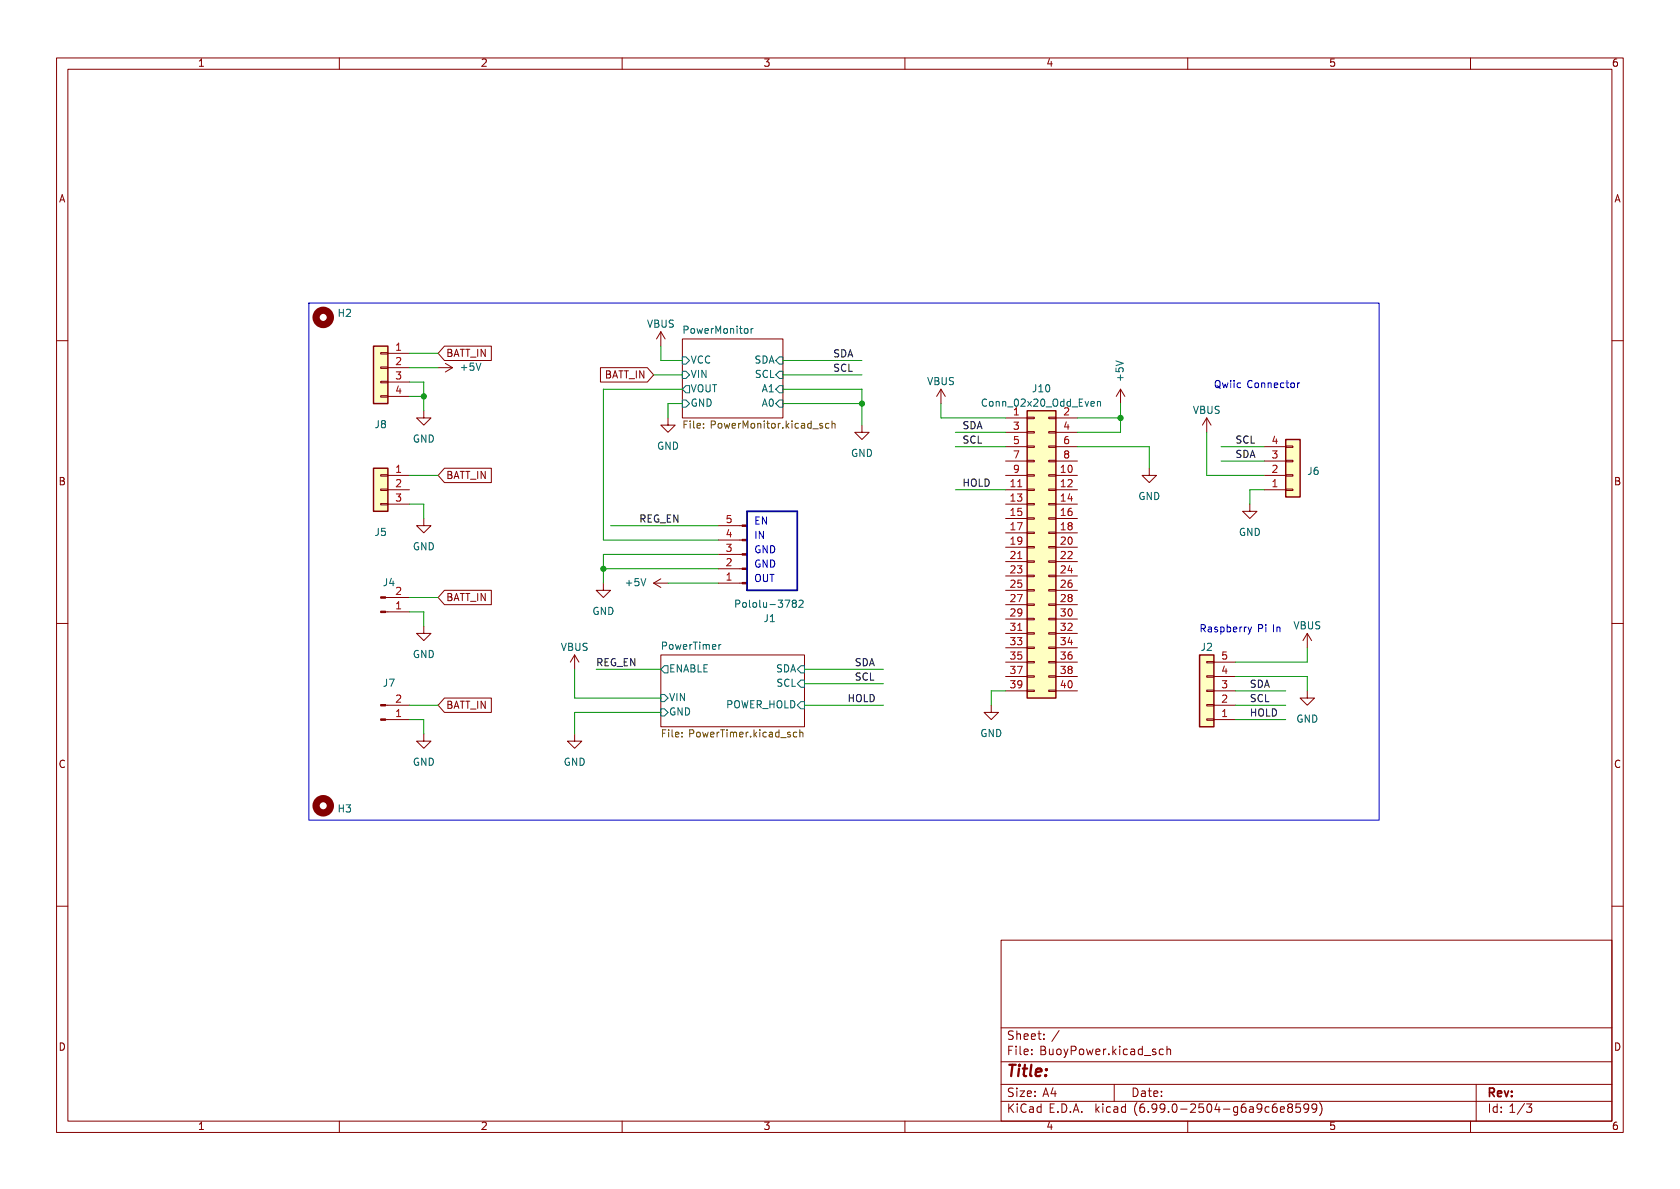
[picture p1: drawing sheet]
<svg xmlns="http://www.w3.org/2000/svg" width="297mm" height="210mm" viewBox="0 0 297 210" stroke-linecap="round" stroke-linejoin="round" font-family="sans-serif">
<g fill="none" stroke="#840000" stroke-width=".18">
<path d="M10 10.2h277v190.1h-277zM12 12.2h273v186.1h-273zM60 10.2v2M110 10.2v2M160 10.2v2M210 10.2v2M260 10.2v2M116.8 58.7l-.7 1.2M116.8 58.7v2.5M116.8 58.7l.8 1.2M120.6 59.9h17.8v14h-17.8zM10 60.2h2"/>
<path d="M67.3 70h1.3v.2h-1.3zM67.3 67.4h1.3v.3h-1.3zM67.3 64.9h1.3v.2h-1.3zM67.3 62.4h1.3v.2h-1.3zM68.6 65h3.8M68.6 62.5h3.8M68.6 67.6h3.8M68.6 70.1h3.8M74.9 72.6v1.3h1.3l-1.3 1.3-1.2-1.3h1.2M77.5 65h2.5M78.6 61.2h8.3v2.5h-8.3l-1.1-1.2zM78.7 64.3l1.3 .7"/>
<path d="M80 65l-1.3 .8M106.2 65h8.3l1.1 1.3-1.1 1.3h-8.3zM118.1 73.9v1.3h1.3l-1.3 1.2-1.3-1.2h1.3M152.4 75.2v1.2h1.3l-1.3 1.3-1.3-1.3h1.3M166.4 68.8l-.8 1.3M166.4 68.8v2.6M166.4 68.8l.7 1.3M177.8 79h3.8M177.8 73.9h3.8M177.8 76.4h3.8M181.6 78.9h1.3v.2h-1.3zM181.6 76.3h1.3v.3h-1.3z"/>
<path d="M181.6 73.8h1.3v.2h-1.3zM185.4 78.9h1.3v.2h-1.3zM185.4 76.3h1.3v.3h-1.3zM185.4 73.8h1.3v.2h-1.3zM186.7 79h3.8M186.7 73.9h3.8M186.7 76.4h3.8M198.1 68.8l-.7 1.3M198.1 68.8v2.6M198.1 68.8l.8 1.3M213.4 73.9l-.8 1.3M213.4 73.9v2.5"/>
<path d="M213.4 73.9l.7 1.3M223.5 79h3.8M227.3 78.9h1.3v.2h-1.3zM285 60.2h2M67.3 89h1.3v.3h-1.3zM67.3 86.5h1.3v.2h-1.3zM67.3 83.9h1.3v.3h-1.3zM68.6 86.6h3.8M68.6 84.1h3.8M68.6 89.1h3.8M74.9 91.7v1.3h1.3l-1.3 1.2-1.2-1.2h1.2M78.6 82.8h8.3v2.5h-8.3l-1.1-1.2z"/>
<path d="M127 93h4.2M127 95.5h4.2M127 98h4.2M177.8 86.6h3.8M177.8 84.1h3.8M177.8 81.5h3.8M177.8 89.1h3.8M177.8 91.7h3.8M177.8 94.2h3.8M177.8 96.8h3.8M177.8 99.3h3.8M181.6 99.2h1.3v.2h-1.3z"/>
<path d="M181.6 96.6h1.3v.3h-1.3zM181.6 94.1h1.3v.3h-1.3zM181.6 91.6h1.3v.2h-1.3zM181.6 89h1.3v.3h-1.3zM181.6 86.5h1.3v.2h-1.3zM181.6 83.9h1.3v.3h-1.3zM181.6 81.4h1.3v.3h-1.3zM185.4 99.2h1.3v.2h-1.3zM185.4 96.6h1.3v.3h-1.3zM185.4 94.1h1.3v.3h-1.3zM185.4 91.6h1.3v.2h-1.3zM185.4 89h1.3v.3h-1.3z"/>
<path d="M185.4 86.5h1.3v.2h-1.3zM185.4 83.9h1.3v.3h-1.3zM185.4 81.4h1.3v.3h-1.3zM186.7 86.6h3.8M186.7 84.1h3.8M186.7 81.5h3.8M186.7 89.1h3.8M186.7 91.7h3.8M186.7 94.2h3.8M186.7 96.8h3.8M186.7 99.3h3.8M203.2 82.8v1.3h1.3l-1.3 1.2-1.3-1.2h1.3"/>
<path d="M221 89.1v1.3h1.2l-1.2 1.3-1.3-1.3h1.3M223.5 86.6h3.8M223.5 84.1h3.8M223.5 81.5h3.8M227.3 81.4h1.3v.3h-1.3zM227.3 83.9h1.3v.3h-1.3zM227.3 86.5h1.3v.2h-1.3zM10 110.2h2M68.2 105.7h4.2M68.2 108.2h4.2M74.9 110.7v1.3h1.3l-1.3 1.3-1.2-1.3h1.2M78.6 104.4h8.3v2.5h-8.3l-1.1-1.2z"/>
<path d="M101.6 115.8l-.8 1.3M101.6 115.8v2.6M101.6 115.8l.8 1.3M106.7 103.1v1.3h1.2l-1.2 1.3-1.3-1.3h1.3M115.6 103.1l1.2 .8M115.6 103.1h2.5M116.8 115.8h25.4v12.7h-25.4zM116.8 102.4l-1.2 .7M127 103.1h4.2M127 100.6h4.2M177.8 119.6h3.8M177.8 117.1h3.8"/>
<path d="M177.8 101.8h3.8M177.8 104.4h3.8M177.8 106.9h3.8M177.8 109.5h3.8M177.8 112h3.8M177.8 114.5h3.8M181.6 119.5h1.3v.3h-1.3zM181.6 117h1.3v.2h-1.3zM181.6 114.4h1.3v.3h-1.3zM181.6 111.9h1.3v.2h-1.3zM181.6 109.3h1.3v.3h-1.3zM181.6 106.8h1.3v.3h-1.3z"/>
<path d="M181.6 104.3h1.3v.2h-1.3zM181.6 101.7h1.3v.3h-1.3zM185.4 119.5h1.3v.3h-1.3zM185.4 117h1.3v.2h-1.3zM185.4 114.4h1.3v.3h-1.3zM185.4 111.9h1.3v.2h-1.3zM185.4 109.3h1.3v.3h-1.3zM185.4 106.8h1.3v.3h-1.3zM185.4 104.3h1.3v.2h-1.3zM185.4 101.7h1.3v.3h-1.3zM186.7 119.6h3.8M186.7 117.1h3.8"/>
<path d="M186.7 101.8h3.8M186.7 104.4h3.8M186.7 106.9h3.8M186.7 109.5h3.8M186.7 112h3.8M186.7 114.5h3.8M213.4 117h1.2v.2h-1.2zM213.4 119.5h1.2v.3h-1.2zM214.6 119.6h3.8M214.6 117.1h3.8M231.1 112l-.7 1.3M231.1 112v2.5"/>
<path d="M231.1 112l.8 1.3M285 110.2h2M68.2 127.2h4.2M68.2 124.7h4.2M74.9 129.8v1.3h1.3l-1.3 1.2-1.2-1.2h1.2M78.6 123.4h8.3v2.6h-8.3l-1.1-1.3zM101.6 129.8v1.3h1.3l-1.3 1.2-1.3-1.2h1.3M175.3 124.7v1.3h1.2l-1.2 1.2-1.3-1.2h1.3M177.8 122.2h3.8M181.6 122h1.3v.3h-1.3zM185.4 122h1.3v.3h-1.3zM186.7 122.2h3.8"/>
<path d="M213.4 122h1.2v.3h-1.2zM213.4 124.6h1.2v.2h-1.2zM213.4 127.1h1.2v.3h-1.2zM214.6 127.2h3.8M214.6 124.7h3.8M214.6 122.2h3.8M231.1 122.2v1.2h1.3l-1.3 1.3-1.2-1.3h1.2M10 160.2h2M177 166.3h108v32h-108zM285 160.2h2M60 198.3v2M110 198.3v2"/>
<path d="M160 198.3v2M177 194.8h108M177 191.8h108M177 187.8h108M177 181.8h108M185.8 193.4h1M186.5 192.9v1M187.3 182.2l-1.3 2M197 191.8v3M204.3 185.6l-.3-.1-.2 .2v.2l.5 .2v.3h-.5M205.7 185.6l-.4-.1-.3 .3v.4l.1 .2h.6M206.3 185.6l.2-.1 .4 .1 .1 .9"/>
<path d="M206.3 185v1.5M210 198.3v2M224.4 195.8l-.4-.1-.3 .3v.4l.1 .2h.6M225.7 195.2a.59 .59 0 0 0-.7 .6v.6l.1 .2 .4 .1 .2-.1 .1-.5-.1-.3h-.5l-.2 .3M226.4 196.2l.7-.1-.1-.3-.4-.1-.2 .2 .1 .7h.5M228 195.8l-.3 .3v.5l.3 .1 .4-.1 .1-.2v-.4l-.3-.2M228 195.8l-.3-.2 .3-.4 .4 .1 .1 .2-.3 .3M228 195.8h.2M229.9 195.2h-.7l-.1 .7 .2-.1h.5l.2 .3-.1 .5-.2 .1-.6-.1M231.4 195.8l-.3 .3h-.3l-.3-.3 .2-.5 .4-.1 .2 .1a.99 .99 0 0 1-.3 1.4h-.3M232.8 195.8l-.3 .3h-.4l-.1-.3 .1-.5 .4-.1 .2 .1a.99 .99 0 0 1-.3 1.4h-.3M233.3 195a1.72 1.72 0 0 1 0 2.3"/>
<path d="M260 198.3v2M261 191.8v6.5M269.5 195.1l-1.2 2M269.9 195.2h.9l-.5 .6 .5 .1v.7l-.3 .1h-.4l-.2-.1"/>
</g>
<g fill="#fff" stroke="#fff" stroke-width=".18">
<path d="M116.8 115.8h25.4v12.7h-25.4z"/>
<path d="M120.6 59.9h17.8v14h-17.8z"/>
</g>
<g fill="none" stroke="#006464" stroke-width=".18">
<path d="M132.8 58.1v.8M133.2 58.1l-.4 .2M120.6 63.1h.7l.6 .6-.6 .7h-.7zM120.6 65.7h.7l.6 .6-.6 .6h-.7zM120.6 70.7h.7l.6 .7-.6 .6h-.7zM120.6 68.8l.7-.6h.6v1.3h-.6zM137.2 66.3l.6-.6h.6v1.2h-.6zM137.2 68.8l.6-.6h.6v1.3h-.6zM137.2 71.4l.6-.7h.6v1.3h-.6zM137.8 63.1h.6v1.3h-.6l-.6-.7zM194 71v.8M194 71.1l.2-.1h.3l.1 .8"/>
<path d="M117.5 117.7h.6v1.3h-.6l-.7-.6zM127.5 114h-.3M130.7 106.2l-.6-.1v1.3M130.7 106.7l-.6 .1M141.3 106.2l.5-.1 .2 .4-.8 .9h.8M141.6 117.7h.6v1.3h-.6l-.6-.6zM116.8 122.8h.7l.6 .6-.6 .7h-.7zM116.8 125.3h.7l.6 .7-.6 .6h-.7zM141.6 120.3h.6v1.2h-.6l-.6-.6zM141.6 124.1h.6v1.2h-.6l-.6-.6z"/>
</g>
<path d="M120.9 75h.5M121.5 74.4h-.6v1.3M145.4 75.4v.3M146.6 74.9h-.4l-.2 .2 .1 .6h.5M147.1 75l.2-.1h.3l.1 .8M147.1 74.4v1.3M117.1 129.7h.5M117.7 129.1h-.6v1.2M140.9 129.5h-.4l-.2 .2 .1 .6h.5M141.4 129.6l.2-.1h.3l.1 .8M141.4 129.1v1.2" fill="none" stroke="#725600" stroke-width=".18"/>
<g fill="#ffffc2" stroke="#ffffc2" stroke-width=".18">
<path d="M227.3 77.7h2.6v10.2h-2.6z"/>
<path d="M212.1 115.8h2.5v12.7h-2.5z"/>
<path d="M66 61.2h2.6v10.2h-2.6z"/>
<path d="M181.6 72.6h5.1v50.8h-5.1z"/>
<path d="M66 82.8h2.6v7.6h-2.6z"/>
</g>
<path d="M66 61.2h2.6v10.2h-2.6zM181.6 72.6h5.1v50.8h-5.1zM227.3 77.7h2.6v10.2h-2.6zM66 82.8h2.6v7.6h-2.6zM212.1 115.8h2.5v12.7h-2.5z" fill="none" stroke="#840000" stroke-width=".25"/>
<g fill="none" stroke="#840000" stroke-width="1.3">
<circle cx="57.1" cy="56.1" r="1.27"/>
<circle cx="57.1" cy="142.5" r="1.27"/>
</g>
<g fill="#840000" stroke="#840000" stroke-width=".18">
<path d="M67.3 124.6h.9v.2h-.9z"/>
<path d="M67.3 127.1h.9v.3h-.9z"/>
<path d="M67.3 105.5h.9v.3h-.9z"/>
<path d="M67.3 108.1h.9v.2h-.9z"/>
<path d="M131.2 92.8h.9v.3h-.9z"/>
<path d="M131.2 95.4h.9v.2h-.9z"/>
<path d="M131.2 97.9h.9v.3h-.9z"/>
<path d="M131.2 100.5h.9v.2h-.9z"/>
<path d="M131.2 103h.9v.2h-.9z"/>
</g>
<path d="M54.6 53.6h189.2v91.4h-189.2zM228.2 67.9l.3-.2 .3 .1 .1 .1-.1 .6-.3 .1-.3-.3M229.4 67.7v.9M229.8 67.7l-.4 .2M225.2 110.5v1.2M225.8 110.9v.8M225.8 111l.2-.1h.3v.8" fill="none" stroke="#0000c2" stroke-width=".18"/>
<path d="M132.1 90.4h8.9v14h-8.9z" fill="none" stroke="#000084" stroke-width=".3"/>
<g fill="none" stroke="#009600" stroke-width=".18">
<path d="M72.4 67.6h2.5v5M72.4 70.1h2.5M72.4 62.5h5.1M72.4 65h5.1M115.6 66.3h5M116.8 61.2v2.5h3.8M120.6 71.4h-2.5v2.5M120.6 68.8h-13.9v26.7h20.3M138.4 71.4h14M138.4 68.8h14v6.4M138.4 66.3h14M138.4 63.7h14"/>
<path d="M166.4 71.4v2.5h11.4M168.9 79h8.9M168.9 76.4h8.9M190.5 79h12.7v3.8M190.5 73.9h7.6M198.1 71.4v5h-7.6M213.4 76.4v7.7h10.1M215.9 79h7.6M72.4 89.1h2.5v2.6M72.4 84.1h5.1M107.9 93h19.1M127 98h-20.3v5.1"/>
<path d="M168.9 86.6h8.9M215.9 81.5h7.6M223.5 86.6h-2.5v2.5M72.4 108.2h2.5v2.5M72.4 105.7h5.1M101.6 118.4v5h15.2M105.4 118.4h11.4M106.7 100.6h20.3M118.1 103.1h8.9M142.2 118.4h14M218.4 119.6h12.7v2.6M231.1 114.5v2.6h-12.7"/>
<path d="M72.4 124.7h5.1M72.4 127.2h2.5v2.6M116.8 126h-15.2v3.8M142.2 124.7h14M142.2 120.9h14M177.8 122.2h-2.5v2.5M218.4 124.7h8.9M218.4 122.2h8.9M218.4 127.2h8.9"/>
</g>
<g fill="#009600" stroke="#009600" stroke-width=".18">
<circle cx="152.4" cy="71.4" r=".46"/>
<circle cx="198.1" cy="73.9" r=".46"/>
<circle cx="106.7" cy="100.6" r=".46"/>
<circle cx="74.9" cy="70.1" r=".46"/>
</g>
<text font-size="2.8" fill="#840000" x="178" y="190.6">Title:</text>
<g font-size="2.1" fill="#840000">
<text x="178" y="184">Sheet: /</text>
<text x="178" y="186.7">File: BuoyPower.kicad_sch</text>
<text x="178" y="196.9">KiCad E.D.A. kicad (6.99.0-2504-g6a9c6e8599)</text>
<text x="178" y="194.1">Size: A4</text>
<text x="200" y="194.1">Date:</text>
<text x="263" y="194.1">Rev:</text>
<text x="263" y="196.9">Id: 1/3</text>
</g>
<g font-size="1.8" fill="#840000">
<text x="35" y="11.9">1</text>
<text x="85" y="11.9">2</text>
<text x="135" y="11.9">3</text>
<text x="185" y="11.9">4</text>
<text x="235" y="11.9">5</text>
<text x="285" y="11.9">6</text>
<text x="10.3" y="35.9">A</text>
<text x="285.3" y="35.9">A</text>
<text x="78.9" y="63.2">BATT_IN</text>
<text x="106.7" y="67">BATT_IN</text>
<text x="10.3" y="85.9">B</text>
<text x="78.9" y="84.8">BATT_IN</text>
<text x="285.3" y="85.9">B</text>
<text x="78.9" y="106.4">BATT_IN</text>
<text x="78.9" y="125.4">BATT_IN</text>
<text x="10.3" y="135.9">C</text>
<text x="285.3" y="135.9">C</text>
<text x="10.3" y="185.9">D</text>
<text x="285.3" y="185.9">D</text>
<text x="35" y="199.9">1</text>
<text x="85" y="199.9">2</text>
<text x="135" y="199.9">3</text>
<text x="185" y="199.9">4</text>
<text x="235" y="199.9">5</text>
<text x="285" y="199.9">6</text>
</g>
<g font-size="1.8" fill="#006464">
<text x="59.8" y="56.1">H2</text>
<text x="114.4" y="58">VBUS</text>
<text x="121.1" y="59.1">PowerMonitor</text>
<text x="81.6" y="65.7">+5V</text>
<text x="122.1" y="64.4">VCC</text>
<text x="133.2" y="64.4">SDA</text>
<text x="122.1" y="66.9">VIN</text>
<text x="122.1" y="69.5">VOUT</text>
<text x="133.4" y="66.9">SCL</text>
<text x="134.7" y="69.5">A1</text>
<text x="163.9" y="68.2">VBUS</text>
<text x="182.7" y="69.5">J10</text>
<text x="198.8" y="67.2" transform="rotate(-90 198.8 67.2)">+5V</text>
<text x="66.3" y="75.8">J8</text>
<text x="122.1" y="72">GND</text>
<text x="134.7" y="72">A0</text>
<text x="174.1" y="72">Conn_02x20_Odd_Even</text>
<text x="179.2" y="73.7">1</text>
<text x="188.1" y="73.7">2</text>
<text x="210.9" y="73.3">VBUS</text>
<text x="73" y="78.4">GND</text>
<text x="116.1" y="79.6">GND</text>
<text x="150.4" y="80.9">GND</text>
<text x="201.2" y="88.5">GND</text>
<text x="231.2" y="84.1">J6</text>
<text x="66.3" y="94.9">J5</text>
<text x="219" y="94.9">GND</text>
<text x="73" y="97.4">GND</text>
<text x="67.8" y="103.8">J4</text>
<text x="110.8" y="103.8">+5V</text>
<text x="131.1" y="107.6">Pololu-3782</text>
<text x="104.7" y="108.8">GND</text>
<text x="135.1" y="110.1">J1</text>
<text x="228.7" y="111.4">VBUS</text>
<text x="73" y="116.5">GND</text>
<text x="99.1" y="115.2">VBUS</text>
<text x="117.2" y="115">PowerTimer</text>
<text x="118.3" y="119">ENABLE</text>
<text x="137" y="119">SDA</text>
<text x="212.4" y="115.2">J2</text>
<text x="67.8" y="121.5">J7</text>
<text x="118.3" y="124.1">VIN</text>
<text x="128.1" y="125.3">POWER_HOLD</text>
<text x="137.2" y="121.5">SCL</text>
<text x="118.3" y="126.6">GND</text>
<text x="173.3" y="130.4">GND</text>
<text x="229.2" y="127.9">GND</text>
<text x="73" y="135.5">GND</text>
<text x="99.6" y="135.5">GND</text>
<text x="59.8" y="143.8">H3</text>
</g>
<g font-size="1.8" fill="#a90000">
<text x="70" y="62.2">1</text>
<text x="70" y="64.8">2</text>
<text x="70" y="67.3">3</text>
<text x="70" y="69.8">4</text>
<text x="179.2" y="76.2">3</text>
<text x="188.1" y="76.2">4</text>
<text x="70" y="83.8">1</text>
<text x="179.2" y="78.7">5</text>
<text x="179.2" y="81.3">7</text>
<text x="179.2" y="83.8">9</text>
<text x="187.6" y="83.8">10</text>
<text x="188.1" y="78.7">6</text>
<text x="188.1" y="81.3">8</text>
<text x="224.9" y="83.8">2</text>
<text x="224.9" y="81.3">3</text>
<text x="224.9" y="78.7">4</text>
<text x="70" y="86.4">2</text>
<text x="70" y="88.9">3</text>
<text x="178.7" y="86.4">11</text>
<text x="178.7" y="88.9">13</text>
<text x="187.6" y="86.4">12</text>
<text x="187.6" y="88.9">14</text>
<text x="224.9" y="86.4">1</text>
<text x="128.4" y="95.2">4</text>
<text x="128.4" y="92.7">5</text>
<text x="178.7" y="91.4">15</text>
<text x="178.7" y="94">17</text>
<text x="187.6" y="91.4">16</text>
<text x="187.6" y="94">18</text>
<text x="128.4" y="100.3">2</text>
<text x="128.4" y="97.8">3</text>
<text x="178.7" y="96.5">19</text>
<text x="178.7" y="99.1">21</text>
<text x="178.7" y="101.6">23</text>
<text x="187.6" y="96.5">20</text>
<text x="187.6" y="99.1">22</text>
<text x="187.6" y="101.6">24</text>
<text x="70" y="107.9">1</text>
<text x="70" y="105.4">2</text>
<text x="128.4" y="102.9">1</text>
<text x="178.7" y="104.1">25</text>
<text x="178.7" y="106.7">27</text>
<text x="187.6" y="104.1">26</text>
<text x="187.6" y="106.7">28</text>
<text x="178.7" y="109.2">29</text>
<text x="178.7" y="111.8">31</text>
<text x="187.6" y="109.2">30</text>
<text x="187.6" y="111.8">32</text>
<text x="178.7" y="114.3">33</text>
<text x="178.7" y="116.8">35</text>
<text x="178.7" y="119.4">37</text>
<text x="187.6" y="114.3">34</text>
<text x="187.6" y="116.8">36</text>
<text x="187.6" y="119.4">38</text>
<text x="216" y="119.4">4</text>
<text x="216" y="116.8">5</text>
<text x="70" y="124.5">2</text>
<text x="178.7" y="121.9">39</text>
<text x="187.6" y="121.9">40</text>
<text x="216" y="124.5">2</text>
<text x="216" y="121.9">3</text>
<text x="70" y="127">1</text>
<text x="216" y="127">1</text>
</g>
<g font-size="1.8" fill="#0f0f0f">
<text x="147.3" y="63.4">SDA</text>
<text x="147.3" y="65.9">SCL</text>
<text x="170.2" y="76.1">SDA</text>
<text x="170.2" y="78.6">SCL</text>
<text x="218.4" y="78.6">SCL</text>
<text x="218.4" y="81.2">SDA</text>
<text x="170.2" y="86.3">HOLD</text>
<text x="113" y="92.6">REG_EN</text>
<text x="105.4" y="118">REG_EN</text>
<text x="151.1" y="118">SDA</text>
<text x="149.9" y="124.4">HOLD</text>
<text x="151.1" y="120.5">SCL</text>
<text x="221" y="121.8">SDA</text>
<text x="221" y="124.4">SCL</text>
<text x="221" y="126.9">HOLD</text>
</g>
<g font-size="1.8" fill="#0000c2">
<text x="214.6" y="68.8">Qwiic Connector</text>
<text x="133.3" y="93">EN</text>
<text x="133.3" y="95.5">IN</text>
<text x="133.3" y="98">GND</text>
<text x="133.3" y="100.6">GND</text>
<text x="133.3" y="103.1">OUT</text>
<text x="212.1" y="112">Raspberry Pi In</text>
</g>
<g font-size="1.8" fill="#725600">
<text x="121.8" y="75.9">File: PowerMonitor.kicad_sch</text>
<text x="117.9" y="130.5">File: PowerTimer.kicad_sch</text>
</g>
</svg>
